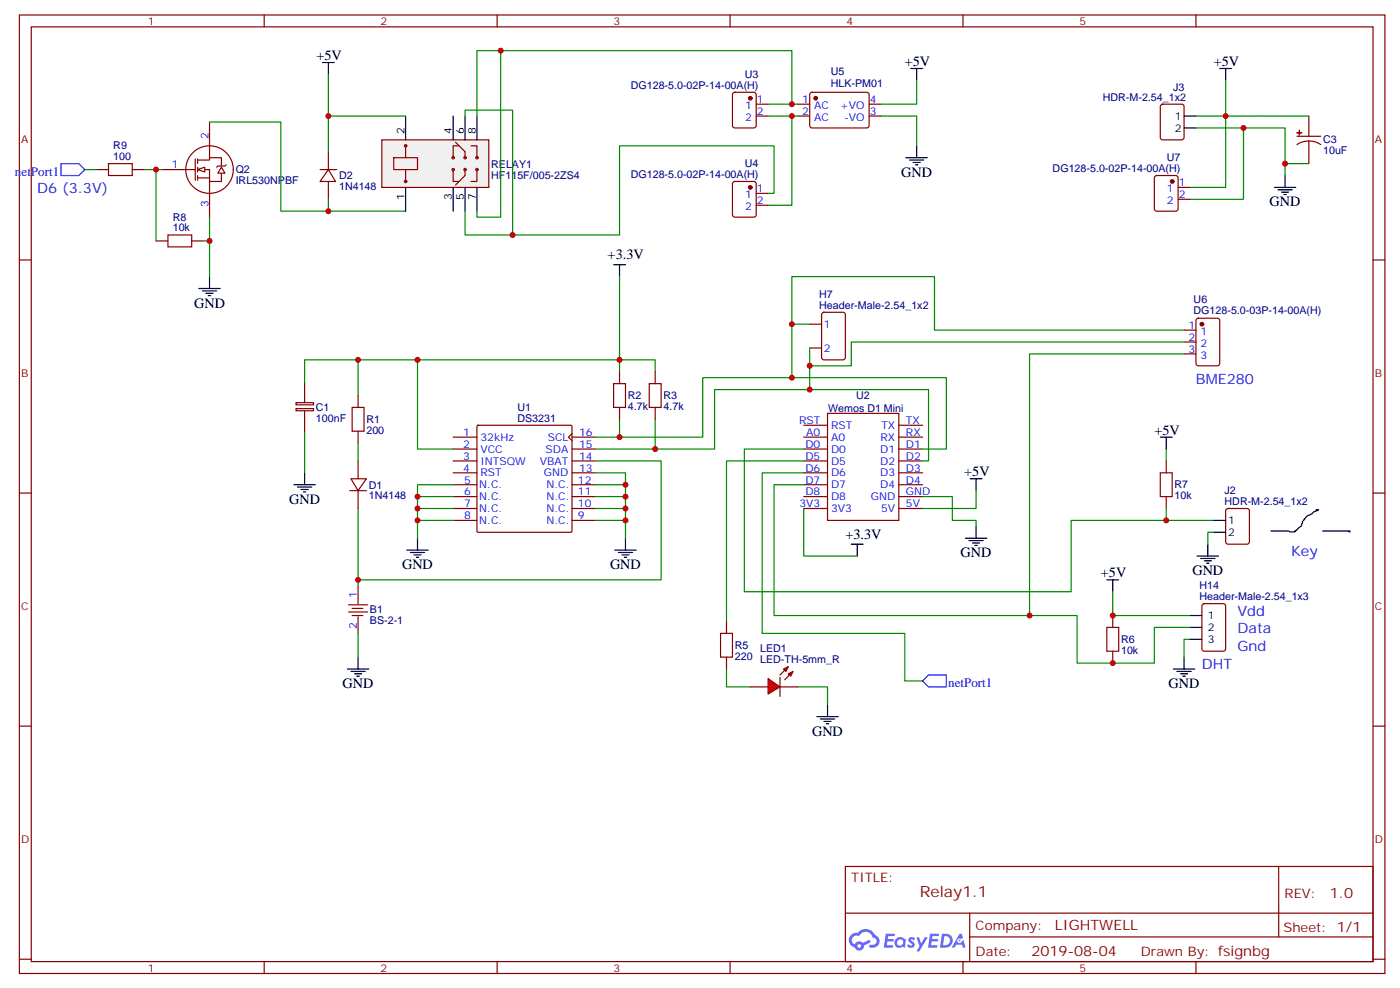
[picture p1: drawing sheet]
<svg xmlns="http://www.w3.org/2000/svg" width="416mm" height="293mm" viewBox="0 0 416 293" stroke-linecap="round" stroke-linejoin="round" font-family="sans-serif">
<g fill="none" stroke="#870000" stroke-width=".35">
<path d="M5.8 4.4h405.3v284.4h-405.3zM9.3 8h398.3v277.3h-398.3zM78.4 4.4v3.6M147.6 4.4v3.6M216.7 4.4v3.6M285.9 4.4v3.6M355 4.4v3.6M5.8 77.1h3.5M407.6 77.1h3.5M5.8 146.3h3.5M407.6 146.3h3.5M5.8 215.4h3.5"/>
<path d="M407.6 215.4h3.5M250.9 257h156.7v28.3h-156.7zM379.6 257.1v20.8M251 270.9h156.4M287.8 277.9h119.6M287.8 270.9v14.1M5.8 284.6h3.5M78.4 285.3v3.5M147.6 285.3v3.5M216.7 285.3v3.5M285.9 285.3v3.5M355 285.3v3.5"/>
<path d="M407.6 284.6h3.5"/>
</g>
<g fill="#5487ff">
<path d="M269.9 278.2a1.22 1.22 0 0 1 1.7 .3l-.3 .6a.47 .47 0 0 0-.4-.5 .47 .47 0 0 0-.5 .2l.2 .3a1.14 1.14 0 0 1 .7 1.7 1.14 1.14 0 0 1-1.9 0l-.2-.2 .5-.5 .7 .4a.29 .29 0 0 0 .4-.3 .29 .29 0 0 0-.3-.3 1.04 1.04 0 0 1-.6-1.7z"/>
<path d="M262.9 277h2.4l.3 .1-.1 .5-1.8 .1-.2 .9h1.6l.3 .3-.4 .4h-1.6l-.1 1.1h1.7l.2 .4-.2 .3h-2.7z"/>
<path d="M276.1 277h2.3l.4 .1-.2 .5-1.8 .1-.1 .9h1.5l.3 .3-.4 .4h-1.5l-.2 1.1h1.7l.2 .4-.2 .3h-2.6z"/>
<path d="M284.8 277h.7l.3 1.2-.6 .3a.69 .69 0 0 0-1 .3 .69 .69 0 0 0 .5 1 .69 .69 0 0 0 .8-.6l.5-.3 .6 2.2h-.8l-.2-.9h-1.7l-.5 .9h-.9z"/>
<path d="M272 278h.8l.6 1.9 1.1-1.9h.9l-2.5 4.2h-.9l.9-1.5z"/>
<path d="M279.6 277l-.6 4.1h1.4a2.11 2.11 0 0 0 2.4-2.1 2.11 2.11 0 0 0-2.5-2zM280.3 277.7a1.39 1.39 0 0 1 1.7 1.4 1.39 1.39 0 0 1-1.8 1.3h-.3z"/>
<path d="M265.9 278.6a1.54 1.54 0 0 0-.1 2.1 1.54 1.54 0 0 0 2.2 .2l.6 .2 .3-2.3-.2-.2-.4-.1a1.49 1.49 0 0 0-2.4 .1zM266.2 279.6a.95 .95 0 0 1 1.9 0 .95 .95 0 0 1-1.9 0z"/>
<path d="M252.6 277.3a2.18 2.18 0 0 0 1.1 3.8 1.44 1.44 0 0 0 1.6 .9 1.44 1.44 0 0 0 1.2-1.5l2-1-.4-.7-2 .9a1.47 1.47 0 0 0-2.4 .5 1.39 1.39 0 0 1-.7-2 1.39 1.39 0 0 1 2-.5 2.12 2.12 0 0 1 2.2-1.3 2.12 2.12 0 0 1 1.9 1.7 1.14 1.14 0 0 1 1.1 1.4 1.14 1.14 0 0 1-1.7 .8 .43 .43 0 0 0-.5 .3 .43 .43 0 0 0 .4 .5 1.98 1.98 0 0 0 2.5-1.2 1.98 1.98 0 0 0-1.2-2.5 3.1 3.1 0 0 0-5.2-.7l-.9 .1zM254.5 280.6a.55 .55 0 0 1 1.1 0 .55 .55 0 0 1-1.1 0z"/>
<circle cx="284.8" cy="279.1" r=".26"/>
</g>
<g fill="none" stroke="#870000" stroke-width=".35">
<path d="M217.7 27.6l.4-.2h5.7l.6 .4 .1 9.5-.5 .6-5.9 .1-.6-.5-.1-9.4zM224.5 30.9h3.5M224.5 34.4h3.5M388.5 34.4v6M28.7 50.3h3.5M32.2 48.5h7.1v3.6h-7.1zM39.3 50.3h3.5M95 50.3h4.9M97.5 50.3l2.1 3.5h-4.6zM97.5 45v5.3M97.5 53.8v5.3M217.7 54l.4-.2h5.7l.6 .5 .1 9.4-.5 .7h-5.9l-.6-.4-.1-9.5z"/>
<path d="M224.5 57.4h3.5M385 40.4h7M388.5 41.8l1.9 .3 1.6 .8M388.5 41.8l-1.8 .3-1.7 .8M388.5 41.8v6.7M46.3 71.5h3.5M49.8 69.7h7.1v3.5h-7.1zM56.9 71.5h3.5M224.5 60.9h3.5M240.3 96.2h3.6M244.1 92.8l.5-.2h5.6l.7 .5v12.9l-.4 .7-5.9 .1-.7-.5v-13zM87.9 119.5h5.2v.6h-5.2z"/>
<path d="M90.4 113.8v5.7M106.3 117.3v3.6M182.1 113.8h3.6v7.1h-3.6zM183.9 110.3v3.5M192.7 113.8h3.6v7.1h-3.6zM194.5 110.3v3.5M240.3 103.2h3.6M87.9 121.2h5.2v.6h-5.2zM90.4 121.9v6M104.5 120.9h3.6v7h-3.6zM106.3 127.9v3.5M106.3 136.7v5.3"/>
<path d="M134.5 129.7h7.1M134.5 133.2h7.1M134.5 136.7h7.1M141.6 126.3l.3-.1h27.5l.3 .1 .1 31.3-.2 .3h-27.7l-.3-.2zM169.8 128.6l-1.1 1.1 1.1 1M169.8 129.7h7M169.8 133.2h7M169.8 136.7h7M183.9 120.9v3.5M194.5 120.9v3.5M238.6 129.7h7M238.6 133.2h7"/>
<path d="M238.6 136.7h7M238.6 126.2h7M245.6 122.6h21.2v31.8h-21.2zM266.8 129.7h7.1M266.8 133.2h7.1M266.8 136.7h7.1M266.8 126.2h7.1M346.2 136.7v3.6M103.8 145.6h5M104.2 142h4.6l-2.5 3.6zM106.3 145.6v5.2M134.5 140.3h7.1"/>
<path d="M134.5 143.8h7.1M134.5 147.3h7.1M134.5 150.8h7.1M134.5 154.4h7.1M169.8 140.3h7M169.8 143.8h7M169.8 147.3h7M169.8 150.8h7M169.8 154.4h7M238.6 140.3h7M238.6 143.8h7M238.6 147.3h7"/>
<path d="M238.6 150.8h7M266.8 140.3h7.1M266.8 143.8h7.1M266.8 147.3h7.1M266.8 150.8h7.1M346.2 147.3v3.5M103.5 179.4h5.6M106.3 173.8v5.3M357 179.3l.5-.2h5.6l.7 .4v13l-.4 .6-5.9 .1-.7-.5v-12.9zM103.5 181.5h5.6M104.5 180.5h3.2M104.5 182.6h3.2"/>
<path d="M106.3 183v4.9M213.9 187.9h3.5v7h-3.5zM215.7 184.4v3.5M215.7 194.9v3.6M330.3 182.6v3.5M330.3 193.2v3.5"/>
</g>
<g fill="none" stroke="#000" stroke-width=".35">
<path d="M95.7 18.6h3.5M97.5 18.6v3.5M362.1 20.3h3.5M363.8 20.3v3.5M378.3 55.6h6.3M379.3 56.3h4.3M380.4 57h2.1M381.1 57.7h.7M381.5 52.1v3.5M182.1 78.5h3.6M183.9 78.5v3.6M59 85.6h6.4"/>
<path d="M60.1 86.3h4.2M61.1 87h2.2M61.8 87.7h.7M62.2 82.1v3.5M344.4 129.7h3.5M346.2 129.7v3.5M87.2 143.8h6.4M88.3 144.5h4.2M89.4 145.2h2.1M90.1 145.9h.7M90.4 140.3v3.5M123.9 159.7v3.5"/>
<path d="M185.7 159.7v3.5M286.6 159.7h6.3M288 142h3.5M289.7 142v3.6M289.7 156.1v3.6M120.8 163.2h6.3M121.8 163.9h4.2M122.9 164.6h2.1M123.6 165.3h.7M182.5 163.2h6.3M183.6 163.9h4.2M184.6 164.6h2.1"/>
<path d="M185.3 165.3h.7M252.7 161.4h3.5M254.5 161.4v3.6M287.6 160.4h4.3M288.7 161.1h2.1M289.4 161.8h.7M328.5 172h3.6M330.3 172v3.5M355.4 165h6.3M356.4 165.7h4.2M357.5 166.4h2.1M358.2 167.1h.7"/>
<path d="M358.5 161.4v3.6M103.1 198.5h6.4M104.2 199.2h4.2M105.2 199.9h2.2M106.3 194.9v3.6M348.3 198.5h6.3M349.4 199.2h4.2M350.4 199.9h2.1M351.5 194.9v3.6M353.2 189.7h3.6M353.2 182.6h3.6M353.2 186.1h3.6"/>
<path d="M105.9 200.6h.7M242.5 212.6h6.3M243.5 213.3h4.3M244.6 214h2.1M245.3 214.7h.7M245.6 209.1v3.5M351.1 200.6h.7"/>
</g>
<g fill="none" stroke="#008700" stroke-width=".35">
<path d="M355 38h26.5v14.1M355 34.4h33.5M42.8 50.3h5.3M46.3 50.3v21.2M97.5 59.1v3.6h22.9M381.5 48.5h7M183.9 82.1v28.2M240.3 96.2h-5.2v15.8M106.3 106.8v10.5M123.9 106.8v26.4h10.6M194.5 110.3v-3.5h-104.1v7M240.3 103.2v12.4"/>
<path d="M90.4 127.9v12.4M106.3 131.4v5.3M176.8 136.7h19.5v35.3h-90v1.8M176.8 133.2h35.3v-17.6h63.5v21.1h-1.7M176.8 129.7h31.8v-17.7h72.3v21.2h-7M183.9 124.4v5.3M194.5 124.4v8.8M238.6 136.7h-22.9v47.7M238.6 133.2h-17.7v42.3h97.1v-21.1h42.3M346.2 133.2v3.5M106.3 150.8v21.2M123.9 147.3h10.6"/>
<path d="M123.9 150.8h10.6M123.9 154.4h10.6M134.5 143.8h-10.6v15.9M176.8 154.4h8.9v5.3M176.8 150.8h8.9v3.6M176.8 147.3h8.9v3.5M176.8 143.8h8.9v3.5M176.8 140.3h8.9v3.5M238.6 150.8v14.2h15.9M238.6 143.8h-8.8v38.8h89.9v14.1h23v-10.6h10.5M273.9 147.3h8.8v7.1h7v1.7M289.7 145.6v5.2h-15.8"/>
<path d="M346.2 150.8v3.6M330.3 175.5v7.1h22.9M106.3 187.9v7M215.7 198.5v5.3h7M353.2 189.7h-1.7v5.2M236.8 203.8h8.8v5.3"/>
</g>
<g fill="#870000" stroke="#870000" stroke-width=".35">
<path d="M385 39.4h1.4z"/>
<path d="M385.7 38.7v1.4z"/>
<circle cx="222.7" cy="29.1" r=".53"/>
<circle cx="222.7" cy="55.6" r=".53"/>
</g>
<path d="M344.4 140.3h3.5v7h-3.5zM328.5 186.1h3.6v7.1h-3.6z" fill="none" stroke="#a10000" stroke-width=".35"/>
<path d="M113.3 41.5h31.8v14.1h-31.8z" fill="#f0f0f0" stroke="#870000" stroke-width=".35"/>
<g fill="none" stroke="#000" stroke-width=".35">
<path d="M120.4 34.4v7.1M134.5 34.4v7.1M138 34.4v7.1M141.6 34.4v7.1M270.3 20.3h3.6M272.1 20.3v3.5M120.4 55.6v7.1M134.5 55.6v7.1M138 55.6v7.1M141.6 55.6v7.1M268.9 46.8h6.4M270 47.5h4.2"/>
<path d="M271 48.2h2.2M271.7 48.9h.8M272.1 43.3v3.5"/>
</g>
<g fill="none" stroke="#870000" stroke-width=".35">
<path d="M236.8 30.9h3.5M236.8 34.4h3.5M240.6 27.6l.5-.2h16.5l.4 .7-.1 9.4-.6 .5-16.5-.1-.5-.6v-9.2zM258 30.9h3.5M258 34.4h3.5M116.9 46.8h7v3.5h-7zM120.4 43.3v3.5M120.4 50.3v3.5M134.5 50.3v3.5h1.8M135.2 42.2l2.8 2.8v1.8M136.3 43.3h-1.8v3.5M138 50.3v1.8l-2.8 2.8"/>
<path d="M139.8 43.3h1.8v3.5M141.6 50.3v3.5h-1.8"/>
<circle cx="120.4" cy="43.3" r=".35"/>
<circle cx="120.4" cy="53.8" r=".35"/>
<circle cx="134.5" cy="50.3" r=".35"/>
<circle cx="134.5" cy="46.8" r=".35"/>
<circle cx="138" cy="50.3" r=".35"/>
<circle cx="138" cy="46.8" r=".35"/>
<circle cx="141.6" cy="50.3" r=".35"/>
<circle cx="141.6" cy="46.8" r=".35"/>
</g>
<path d="M97.5 22.1v22.9M97.5 34.4h22.9M228 34.4h8.8M228 30.9h8.8M235.1 34.4v26.5h-7.1M235.1 30.9v-15.9h-93.5v19.4M261.5 34.4h10.6v8.9M272.1 23.8v7.1h-10.6M25.2 50.3h3.5M228 57.4h1.8v-14.1h-45.9v26.4h-45.9v-7" fill="none" stroke="#008700" stroke-width=".35"/>
<circle cx="242.1" cy="29.1" r=".53" fill="#870000" stroke="#870000" stroke-width=".35"/>
<path d="M18.1 48.5h5.3l1.8 1.8-1.8 1.8h-5.3zM275.6 200.2h5.3v3.6h-5.3l-1.7-1.8z" fill="none" stroke="#00f" stroke-width=".35"/>
<g fill="#f00" stroke="#870000" stroke-width=".35">
<path d="M228 201.3l3.5 2.5-3.5 2.1z"/>
<path d="M231.5 200.9v5.7z"/>
</g>
<g fill="#870000" stroke="#870000" stroke-width=".35">
<path d="M231.5 200.2l1.4-1.4z"/>
<path d="M232.9 201.6l1.5-1.4z"/>
</g>
<g fill="#f00" stroke="#870000" stroke-width=".35">
<path d="M232.6 198.5l1.4-.7-.7 1.4z"/>
<path d="M234 199.9l1.4-.7-.7 1.4z"/>
</g>
<g fill="none" stroke="#870000" stroke-width=".35">
<path d="M62.2 36.2v10.6M48.1 50.3h9.9M58 47.1v6.4M58.7 47.5h3.5v-.7h3.5v2.4M58.7 50.3h3.5v3.5h3.5v-2.4M58.7 52.8h3.5M58.7 47.1v1.4M58.7 49.6v1.4M58.7 52.1v1.4M62.2 53.8v10.6M364.1 151.1l.4-.3h5.7l.6 .5 .1 9.4-.5 .7h-5.9l-.6-.4-.1-9.4zM222.7 203.8h5.3"/>
<path d="M231.5 203.8h5.3"/>
<circle cx="62.2" cy="50.3" r="7.1"/>
</g>
<path d="M360.3 154.4h3.5M360.3 157.9h3.5M377.3 157.5h5.3l.2 .3h1.5M390.6 151.2h.8l-1.3 .5-.7 .8-1.3 .5-1.5 1.7-.3 1.3-2 1.8v-.3M392.6 157.5h8.1v.3h-.3" fill="none" stroke="#000" stroke-width=".35"/>
<path d="M360.3 157.9h-1.8v3.5" fill="none" stroke="#008700" stroke-width=".35"/>
<g fill="#fff" stroke="#870000" stroke-width=".35">
<path d="M58.7 50.3l2.1-.7v1.4z"/>
<path d="M65.7 49.6l1.1 1.8h-2.1z"/>
</g>
<path d="M344.7 31.1l.4-.2h5.7l.6 .4 .1 9.5-.5 .6-5.9 .1-.6-.5-.1-9.4zM67.1 48.9l-.3 .3h-2.1l-.4 .4M342.9 52.3l.5-.2h5.6l.7 .4v9.4l-.5 .7-5.8 .1-.7-.5v-9.4zM349.7 55.6h3.5M349.7 59.1h3.5M351.5 97.9h3.5M355.2 94.6l.5-.2h5.7l.6 .4 .1 13-.5 .7h-5.9l-.6-.4-.1-13zM351.5 101.5h3.5M351.5 105h3.5" fill="none" stroke="#870000" stroke-width=".35"/>
<path d="M148.6 15v49.4h-7v-1.7M62.2 36.2h21.2v26.5h14.1M138 34.4v-1.7h14.2v37M363.8 23.8v31.8h-10.6M369.1 38v21.1h-15.9M60.4 71.5h1.8M62.2 64.4v17.7M235.1 96.2v-14.1h42.3v15.8h74.1M351.5 101.5h-98.8v7h-12.4M351.5 105h-45.9v77.6M238.6 140.3h-12.4v47.6h42.4v14.1h5.3" fill="none" stroke="#008700" stroke-width=".35"/>
<path d="M351.5 34.4h3.5M351.5 38h3.5" fill="none" stroke="#000" stroke-width=".35"/>
<g fill="#870000" stroke="#870000" stroke-width=".35">
<circle cx="356.8" cy="96.2" r=".53"/>
<circle cx="347.9" cy="53.8" r=".53"/>
</g>
<g fill="#c00">
<circle cx="240.3" cy="115.6" r=".88"/>
<circle cx="381.5" cy="48.5" r=".88"/>
<circle cx="183.9" cy="129.7" r=".88"/>
<circle cx="123.9" cy="106.8" r=".88"/>
<circle cx="183.9" cy="106.8" r=".88"/>
<circle cx="106.3" cy="172" r=".88"/>
<circle cx="185.7" cy="147.3" r=".88"/>
<circle cx="185.7" cy="154.4" r=".88"/>
<circle cx="123.9" cy="147.3" r=".88"/>
<circle cx="123.9" cy="150.8" r=".88"/>
<circle cx="185.7" cy="150.8" r=".88"/>
<circle cx="185.7" cy="143.8" r=".88"/>
<circle cx="123.9" cy="154.4" r=".88"/>
<circle cx="106.3" cy="106.8" r=".88"/>
<circle cx="194.5" cy="133.2" r=".88"/>
<circle cx="235.1" cy="112" r=".88"/>
<circle cx="330.3" cy="182.6" r=".88"/>
<circle cx="330.3" cy="196.7" r=".88"/>
<circle cx="346.2" cy="154.4" r=".88"/>
<circle cx="46.3" cy="50.3" r=".88"/>
<circle cx="97.5" cy="34.4" r=".88"/>
<circle cx="235.1" cy="30.9" r=".88"/>
<circle cx="97.5" cy="62.7" r=".88"/>
<circle cx="62.2" cy="71.5" r=".88"/>
<circle cx="363.8" cy="34.4" r=".88"/>
<circle cx="235.1" cy="34.4" r=".88"/>
<circle cx="369.1" cy="38" r=".88"/>
<circle cx="235.1" cy="96.2" r=".88"/>
<circle cx="240.3" cy="108.5" r=".88"/>
<circle cx="305.6" cy="182.6" r=".88"/>
<circle cx="148.6" cy="15" r=".88"/>
<circle cx="152.2" cy="69.7" r=".88"/>
</g>
<text font-size="4.6" fill="#800" x="273" y="266.1">Relay1.1</text>
<g font-size="4.2">
<text x="93.9" y="17.9">+5V</text>
<text x="268.6" y="19.6">+5V</text>
<text x="360.3" y="19.6">+5V</text>
<text x="267.5" y="52.4">GND</text>
<text x="376.9" y="61.2">GND</text>
<text x="180.4" y="76.9">+3.3V</text>
<text x="57.6" y="91.2">GND</text>
<text x="342.7" y="129">+5V</text>
<text x="286.2" y="141.3">+5V</text>
<text x="85.8" y="149.4">GND</text>
<text x="250.9" y="159.8">+3.3V</text>
<text x="285.2" y="165.3">GND</text>
<text x="119.3" y="168.8">GND</text>
<text x="181.1" y="168.8">GND</text>
<text x="326.8" y="171.3">+5V</text>
<text x="353.9" y="170.6">GND</text>
<text x="101.7" y="204.1">GND</text>
<text x="346.9" y="204.1">GND</text>
<text x="241.1" y="218.2">GND</text>
</g>
<g font-size="4.2" fill="#00f">
<text x="11" y="57.4">D6 (3.3V)</text>
<text x="355" y="113.8">BME280</text>
<text x="383.2" y="165">Key</text>
<text x="367.3" y="182.6">Vdd</text>
<text x="367.3" y="187.9">Data</text>
<text x="367.3" y="193.2">Gnd</text>
<text x="356.8" y="198.5">DHT</text>
</g>
<g font-size="4.2" fill="#800">
<text x="394.7" y="266.3">1.0</text>
<text x="313.1" y="275.9">LIGHTWELL</text>
<text x="306.2" y="283.7">2019-08-04</text>
</g>
<g font-size="3.9" fill="#00f">
<text x="4.5" y="52.1">netPort1</text>
<text x="281.4" y="203.8">netPort1</text>
</g>
<g font-size="3.9" fill="#800">
<text x="252.7" y="261.6">TITLE:</text>
<text x="381.3" y="266.3">REV:</text>
<text x="289.6" y="275.8">Company:</text>
<text x="381" y="276.4">Sheet: 1/1</text>
<text x="289.6" y="283.5">Date:</text>
<text x="338.6" y="283.6">Drawn By: fsignbg</text>
</g>
<g font-size="3.2" fill="#800">
<text x="43.9" y="7.4">1</text>
<text x="113" y="7.4">2</text>
<text x="182.1" y="7.4">3</text>
<text x="251.3" y="7.4">4</text>
<text x="320.4" y="7.4">5</text>
<text x="6.3" y="42.5">A</text>
<text x="408.1" y="42.5">A</text>
<text x="6.3" y="111.7">B</text>
<text x="408.1" y="111.7">B</text>
<text x="6.3" y="180.8">C</text>
<text x="408.1" y="180.8">C</text>
<text x="6.3" y="250">D</text>
<text x="408.1" y="250">D</text>
<text x="43.9" y="288.3">1</text>
<text x="113" y="288.3">2</text>
<text x="182.1" y="288.3">3</text>
<text x="251.3" y="288.3">4</text>
<text x="320.4" y="288.3">5</text>
</g>
<g font-size="3.2" fill="#000080">
<text x="221.1" y="23.1">U3</text>
<text x="246.6" y="22.4">U5</text>
<text x="187.2" y="26.3">DG128-5.0-02P-14-00A(H)</text>
<text x="246.6" y="25.8">HLK-PM01</text>
<text x="327.4" y="29.8">HDR-M-2.54_1x2</text>
<text x="348.2" y="26.9">J3</text>
<text x="33.6" y="47.5">100</text>
<text x="33.6" y="44.3">R9</text>
<text x="346.3" y="47.8">U7</text>
<text x="392.7" y="45.7">10uF</text>
<text x="392.8" y="42.5">C3</text>
<text x="70" y="51.4">Q2</text>
<text x="100.6" y="53.1">D2</text>
<text x="145.8" y="53">HF115F/005-2ZS4</text>
<text x="145.8" y="49.8">RELAY1</text>
<text x="187.2" y="52.8">DG128-5.0-02P-14-00A(H)</text>
<text x="221.1" y="49.6">U4</text>
<text x="312.5" y="51">DG128-5.0-02P-14-00A(H)</text>
<text x="70" y="54.7">IRL530NPBF</text>
<text x="100.6" y="56.3">1N4148</text>
<text x="51.3" y="65.5">R8</text>
<text x="51.3" y="68.7">10k</text>
<text x="243.2" y="88.4">H7</text>
<text x="354.3" y="90">U6</text>
<text x="243.2" y="91.6">Header-Male-2.54_1x2</text>
<text x="354.3" y="93.2">DG128-5.0-03P-14-00A(H)</text>
<text x="186.4" y="118.5">R2</text>
<text x="197" y="118.5">R3</text>
<text x="254.1" y="118.4">U2</text>
<text x="93.8" y="125.1">100nF</text>
<text x="93.8" y="121.9">C1</text>
<text x="108.8" y="125.5">R1</text>
<text x="153.6" y="125.1">DS3231</text>
<text x="153.6" y="121.9">U1</text>
<text x="186.4" y="121.7">4.7k</text>
<text x="197" y="121.7">4.7k</text>
<text x="245.8" y="122.1">Wemos D1 Mini</text>
<text x="108.8" y="128.7">200</text>
<text x="109.5" y="148.1">1N4148</text>
<text x="109.5" y="144.9">D1</text>
<text x="348.7" y="148">10k</text>
<text x="348.7" y="144.9">R7</text>
<text x="363.5" y="149.8">HDR-M-2.54_1x2</text>
<text x="363.5" y="146.6">J2</text>
<text x="356.1" y="174.8">H14</text>
<text x="356.1" y="178">Header-Male-2.54_1x3</text>
<text x="109.8" y="185.1">BS-2-1</text>
<text x="109.8" y="181.9">B1</text>
<text x="332.8" y="190.7">R6</text>
<text x="218.1" y="195.8">220</text>
<text x="218.1" y="192.6">R5</text>
<text x="225.6" y="196.7">LED-TH-5mm_R</text>
<text x="225.7" y="193.5">LED1</text>
<text x="332.8" y="193.9">10k</text>
</g>
<g font-size="3.2" fill="#00f">
<text x="221.1" y="32.3">1</text>
<text x="221.1" y="35.8">2</text>
<text x="224.6" y="30.6">1</text>
<text x="224.6" y="34.1">2</text>
<text x="238.2" y="30.6">1</text>
<text x="238.2" y="34.1">2</text>
<text x="241.7" y="32.3">AC</text>
<text x="241.7" y="35.8">AC</text>
<text x="249.4" y="32.3">+VO</text>
<text x="250.6" y="35.8">-VO</text>
<text x="258.2" y="34.1">3</text>
<text x="258.2" y="30.6">4</text>
<text x="61.8" y="41.1" transform="rotate(-90 61.8 41.1)">2</text>
<text x="51" y="50">1</text>
<text x="221.1" y="58.8">1</text>
<text x="224.6" y="57">1</text>
<text x="346.4" y="57">1</text>
<text x="349.9" y="55.2">1</text>
<text x="349.9" y="58.8">2</text>
<text x="61.8" y="61.5" transform="rotate(-90 61.8 61.5)">3</text>
<text x="221.1" y="62.3">2</text>
<text x="224.6" y="60.5">2</text>
<text x="346.4" y="60.5">2</text>
<text x="244.6" y="97.2">1</text>
<text x="352.8" y="97.6">1</text>
<text x="352.8" y="101.1">2</text>
<text x="356.3" y="99.3">1</text>
<text x="244.6" y="104.3">2</text>
<text x="352.8" y="104.6">3</text>
<text x="356.3" y="102.9">2</text>
<text x="356.3" y="106.4">3</text>
<text x="237.2" y="125.8">RST</text>
<text x="268.9" y="125.8">TX</text>
<text x="137.4" y="129.3">1</text>
<text x="142.6" y="130.7">32kHz</text>
<text x="162.6" y="130.7">SCL</text>
<text x="171.9" y="129.3">16</text>
<text x="239.3" y="129.3">A0</text>
<text x="246.7" y="130.7">A0</text>
<text x="246.7" y="127.2">RST</text>
<text x="261.4" y="130.7">RX</text>
<text x="261.6" y="127.2">TX</text>
<text x="268.9" y="129.3">RX</text>
<text x="137.4" y="132.9">2</text>
<text x="137.4" y="136.4">3</text>
<text x="142.6" y="134.3">VCC</text>
<text x="142.6" y="137.8">INTSQW</text>
<text x="160.3" y="137.8">VBAT</text>
<text x="162" y="134.3">SDA</text>
<text x="171.9" y="136.4">14</text>
<text x="171.9" y="132.9">15</text>
<text x="239.1" y="132.9">D0</text>
<text x="239.1" y="136.4">D5</text>
<text x="246.7" y="134.3">D0</text>
<text x="246.7" y="137.8">D5</text>
<text x="261.3" y="137.8">D2</text>
<text x="261.3" y="134.3">D1</text>
<text x="268.9" y="136.4">D2</text>
<text x="268.9" y="132.9">D1</text>
<text x="137.4" y="139.9">4</text>
<text x="137.8" y="143.4">5</text>
<text x="142.6" y="141.3">RST</text>
<text x="161.5" y="141.3">GND</text>
<text x="171.6" y="143.4">12</text>
<text x="171.9" y="139.9">13</text>
<text x="239.1" y="143.4">D7</text>
<text x="239.1" y="139.9">D6</text>
<text x="246.7" y="141.3">D6</text>
<text x="261.3" y="141.3">D3</text>
<text x="268.9" y="143.4">D4</text>
<text x="268.9" y="139.9">D3</text>
<text x="137.8" y="147">6</text>
<text x="142.3" y="144.9">N.C.</text>
<text x="142.3" y="148.4">N.C.</text>
<text x="162.2" y="148.4">N.C.</text>
<text x="162.2" y="144.9">N.C.</text>
<text x="171.6" y="147">11</text>
<text x="239.1" y="147">D8</text>
<text x="246.7" y="148.4">D8</text>
<text x="246.7" y="144.9">D7</text>
<text x="258.5" y="148.4">GND</text>
<text x="261.3" y="144.9">D4</text>
<text x="268.9" y="147">GND</text>
<text x="137.8" y="150.5">7</text>
<text x="137.8" y="154">8</text>
<text x="142.3" y="151.9">N.C.</text>
<text x="142.3" y="155.4">N.C.</text>
<text x="162.2" y="155.4">N.C.</text>
<text x="162.2" y="151.9">N.C.</text>
<text x="171.6" y="154">9</text>
<text x="171.6" y="150.5">10</text>
<text x="237.3" y="150.5">3V3</text>
<text x="246.7" y="151.9">3V3</text>
<text x="261.6" y="151.9">5V</text>
<text x="268.9" y="150.5">5V</text>
<text x="105.9" y="177.3" transform="rotate(-90 105.9 177.3)">1</text>
<text x="105.9" y="186.7" transform="rotate(-90 105.9 186.7)">2</text>
</g>
<g font-size="3.2">
<text x="348.7" y="35.5">1</text>
<text x="120.1" y="39.7" transform="rotate(-90 120.1 39.7)">2</text>
<text x="134.2" y="39.7" transform="rotate(-90 134.2 39.7)">4</text>
<text x="137.7" y="39.7" transform="rotate(-90 137.7 39.7)">6</text>
<text x="141.2" y="39.7" transform="rotate(-90 141.2 39.7)">8</text>
<text x="348.7" y="39">2</text>
<text x="120.1" y="59.4" transform="rotate(-90 120.1 59.4)">1</text>
<text x="134.2" y="59.4" transform="rotate(-90 134.2 59.4)">3</text>
<text x="137.7" y="59.4" transform="rotate(-90 137.7 59.4)">5</text>
<text x="141.2" y="59.4" transform="rotate(-90 141.2 59.4)">7</text>
<text x="364.5" y="155.4">1</text>
<text x="364.5" y="159">2</text>
<text x="358.5" y="183.7">1</text>
<text x="358.5" y="190.7">3</text>
<text x="358.5" y="187.2">2</text>
</g>
</svg>
